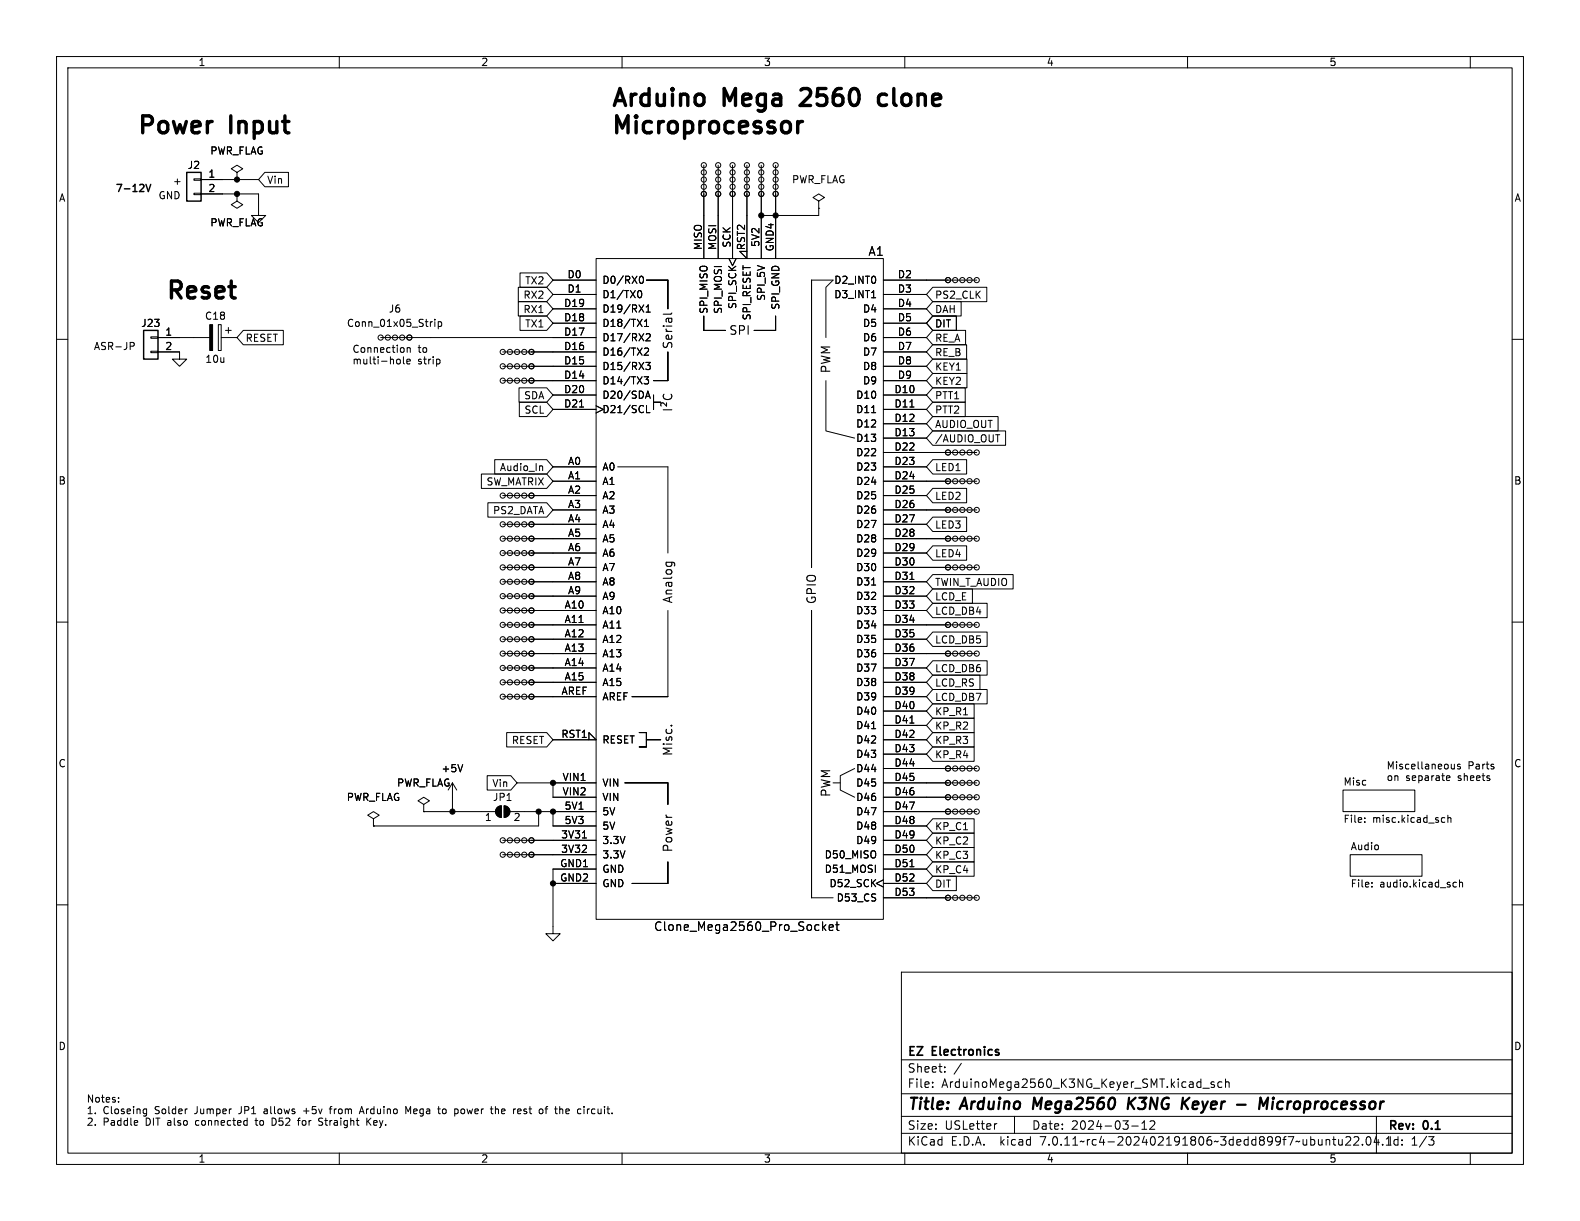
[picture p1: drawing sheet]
<svg xmlns="http://www.w3.org/2000/svg" width="279mm" height="216mm" viewBox="0 0 279 216" stroke-linecap="round" stroke-linejoin="round" font-family="sans-serif">
<g fill="none" stroke="#000" stroke-width=".18">
<path d="M10 10h259.4v195.9h-259.4zM12 12h255.4v191.9h-255.4zM60 10v2M110 10v2M160 10v2M210 10v2M260 10v2M34.3 34.2h1.3v.2h-1.3zM34.3 31.6h1.3v.3h-1.3zM35.6 34.3h10.1v3.8h1.3l-1.3 1.3-1.3-1.3h1.3M35.6 31.8h10.1M41.9 30.5l1-.7-1-.6-1 .6 1 .7v1.3"/>
<path d="M41.9 31.8h.1M41.9 34.3v1.3l-1 .6 1 .6 1-.6-1-.6M41.9 34.3h.1M46.8 30.5h4.2v2.5h-4.2l-1.1-1.2zM124.5 29.2v16.5M127 29.2v16.5M129.5 29.2v16.5M132.1 29.2v16.5l-1.3-1.2h1.3M134.6 29.2v16.5M137.2 29.2v16.5M144.8 35.6l1-.7-1-.6-1 .6 1 .7v1.2M144.8 36.8h.1"/>
<path d="M144.8 36.8v1.3h-10.2M10 60h2M26.7 59.6h1.2v.2h-1.2zM27.9 59.7h9.2M38.6 57.4h.5v4.6h-.5zM39.1 59.7h2.8M39.9 58.4h1M40.4 57.9v1M43 58.4h7.1v2.6h-7.1l-1.1-1.3zM67.3 59.7h38.1M76.4 56.9h.1M76.9 56.5v.1"/>
<path d="M76.9 56.9v.8M77.5 56.9h.4l.2 .2-.1 .6h-.5M77.5 56.9v1.3M91.7 53.3h5l1.1 1.3-1.1 1.3h-5zM91.7 50.8h5l1.1 1.3-1.1 1.2h-5zM92 55.9h4.7l1.1 1.3-1.1 1.2h-4.7zM92 48.3h4.7l1.1 1.2-1.1 1.3h-4.7zM97.8 49.5h7.6M97.8 52.1h7.6M97.8 57.2h7.6M97.8 54.6h7.6M105.4 45.7h50.8v116.9h-50.8z"/>
<path d="M112.9 51.4h.2a.68 .68 0 0 1 .4 .6 .68 .68 0 0 1-.4 .6h-.2M113.1 49.1l.3-.3a.68 .68 0 0 1 .4 .7 .68 .68 0 0 1-.4 .6l-.3-.2M114 57.7h.7M114 56.8l.3-.3v1.2M114.3 59.1l.5-.1 .2 .4-.8 .9h.8M114.3 55.2h.7M114.3 54.3l.3-.4v1.3M114.3 49.5h3.8zM118.1 49.5v5.1zM124.5 55.9v2.5zM124.5 58.4h3.8zM128.9 45.7l.6 1.3 .7-1.3"/>
<path d="M133.3 58.4h3.9zM137.2 55.9v2.5zM143.5 49.5h3.8l-1.3 1.3v8.9M143.5 49.5v50.8zM154.1 52.6h.8M156.2 49.5h16.5M156.2 52.1h7.6M156.2 59.7h7.6M156.2 57.2h7.6M156.2 54.6h7.6M164.9 58.4h5.9v2.6h-5.9l-1.1-1.3zM164.9 55.9h4.2v2.5h-4.2l-1.1-1.2z"/>
<path d="M164.9 50.8h9.6v2.5h-9.6l-1.1-1.2zM164.9 53.3h5.1v2.6h-5.1l-1.1-1.3zM267.4 60h2M23 60.5h.5l.2 .3-.1 .4h-.6M26.7 62.1h1.2v.3h-1.2zM27.9 62.2h3.8v1.3h1.3l-1.3 1.3-1.2-1.3h1.2M70.4 63.5l.3 .1 .1 .2-.1 .4-.3 .2M71.3 63.1v1.1l.2 .2M71.9 63.9l.7-.1-.1-.2-.4-.1-.2 .2 .1 .6h.5M72 61.5v.8M72 61.6l.2-.1h.3l.1 .8M77.8 63.6v.6"/>
<path d="M88.9 67.3h16.5M88.9 64.8h16.5M88.9 62.2h16.5M91.8 68.6h4.9l1.1 1.3-1.1 1.2h-4.9zM91.8 71.1h4.9l1.1 1.3-1.1 1.3h-4.9zM97.8 69.9h7.6M97.8 72.4h7.6M102.5 72h.7M105.4 71.8l1.3 .6-1.3 .6M113.9 66.6h.8l-.4 .5 .3 .1v.6l-.2 .1-.5-.1M114 61.7l.4-.2 .3 .4-.8 .9h.8M114.1 70.4l.5-1.2 .4 1.2"/>
<path d="M114.2 64.1h.8l-.4 .5 .3 .1v.5l-.1 .1-.6-.1M114.3 70.1h.6M114.3 71.7v1.3h.6M115.6 71.1h1.2zM115.6 69.9v2.5zM115.6 67.3h2.5zM118.1 62.2v5.1zM146 67.3v8.9l5.1 1.3M154.1 73h.8M156.2 69.9h7.6M156.2 72.4h7.6M156.2 74.9h7.6"/>
<path d="M156.2 77.5h7.6M156.2 67.3h7.6M156.2 64.8h7.6M156.2 62.2h7.6M160.9 72h.7M164.9 66h6.1v2.6h-6.1l-1.1-1.3zM164.9 76.2h12.9v2.5h-12.9l-1.1-1.2zM164.9 68.6h5.8v2.5h-5.8l-1.1-1.2zM164.9 71.1h5.8v2.6h-5.8l-1.1-1.3zM164.9 73.7h11.6v2.5h-11.6l-1.1-1.3zM164.9 61h6v2.5h-6l-1.1-1.3zM164.9 63.5h6.1v2.5h-6.1l-1.1-1.2z"/>
<path d="M176.1 76.9h.7M85.1 83.8h11.6l1.1 1.3-1.1 1.3h-11.6zM86.3 88.9h10.4l1.1 1.3-1.1 1.2h-10.4zM87.5 81.3h9.2l1.1 1.3-1.1 1.2h-9.2zM88.9 87.6h16.5M88.9 92.7h16.5M88.9 95.3h16.5M88.9 97.8h16.5M95.8 82.4l.2 .2v.6M97.8 82.6h7.6M97.8 85.1h7.6M97.8 90.2h7.6"/>
<path d="M109.2 82.6h8.9v15.2M156.2 82.6h7.6M156.2 85.1h16.5M156.2 87.6h7.6M156.2 90.2h16.5M156.2 92.7h7.6M156.2 95.3h16.5M156.2 97.8h7.6M156.2 80h16.5M164.9 96.5h6v2.6h-6l-1.1-1.3zM164.9 81.3h6v2.5h-6l-1.1-1.2zM164.9 86.4h6v2.5h-6l-1.1-1.3z"/>
<path d="M164.9 91.4h6v2.6h-6l-1.1-1.3zM10 110h2M88.9 108h16.5M88.9 110.5h16.5M88.9 113h16.5M88.9 115.6h16.5M88.9 118.1h16.5M88.9 100.3h16.5M88.9 102.9h16.5M88.9 105.4h16.5M118.1 108v15.2M143.5 108v50.8z"/>
<path d="M154.1 103.4h.8M156.2 108h7.6M156.2 110.5h16.5M156.2 113h7.6M156.2 115.6h16.5M156.2 118.1h7.6M156.2 100.3h16.5M156.2 102.9h7.6M156.2 105.4h7.6M160.9 102.5h.7M164.9 104.1h7.1v2.6h-7.1l-1.1-1.3zM164.9 101.6h14.3v2.5h-14.3l-1.1-1.2z"/>
<path d="M164.9 106.7h9.7v2.5h-9.7l-1.1-1.2zM164.9 111.8h9.7v2.5h-9.7l-1.1-1.3zM164.9 116.8h9.7v2.6h-9.7l-1.1-1.3zM164.9 119.4h8.4v2.5h-8.4l-1.1-1.2zM267.4 110h2M80.8 139.7l-.8-1.3v5.1M81.8 135.2l-.4 1.3M86.2 137.2h4.1l1.1 1.2-1.1 1.3h-4.1zM88.9 120.7h16.5M88.9 123.2h16.5M89.6 129.5h7.1l1.1 1.3-1.1 1.3h-7.1zM91.4 138.4h14"/>
<path d="M97.8 130.8h7.6l-1.3-1.3v1.3M97.8 138.4v2.6h7.6M110.5 138.4h7.6zM111.8 123.2h6.3zM113 132.1h1.3zM113 129.5h1.3zM114.3 130.8h2.5zM114.3 129.5v2.6zM118.1 138.4v3.8zM147.3 138.4h1.3M151.1 135.9l-2.5 1.3v2.5l2.5 1.3M154.1 128.8h.8"/>
<path d="M156.2 138.4h16.5M156.2 120.7h7.6M156.2 123.2h7.6M156.2 125.7h7.6M156.2 128.3h7.6M156.2 130.8h7.6M156.2 133.4h7.6M156.2 135.9h16.5M160.9 127.9h.7M164.9 129.5h7.4v2.6h-7.4l-1.1-1.3zM164.9 127h7.4v2.5h-7.4l-1.1-1.2zM164.9 124.5h7.4v2.5h-7.4l-1.1-1.3z"/>
<path d="M164.9 132.1h7.4v2.5h-7.4l-1.1-1.2zM164.9 121.9h9.7v2.6h-9.7l-1.1-1.3zM237.5 139.7h12.7v3.8h-12.7zM256 137.2h.3l.1 .3-.6 .1M256.3 138h-.3M257.2 135.1v.9M257.2 135.9l-.4 .1M258.2 135.2l-.3-.1-.2 .2 .1 .2 .4 .1v.3h-.5M10 160h2M66 144.8l1.1-.7-1.1-.6-1 .6 1 .7v1.3M66 146.1h.1M74.9 142.2l1-.6-1-.6-1 .6 1 .6v1.3"/>
<path d="M74.9 143.5h.1M74.9 143.5h12.7M88 142.8l.6-.3v2a1.02 1.02 0 0 1-.9-.6 1.02 1.02 0 0 1 .3-1.1zM88.9 148.6h16.5M88.9 151.1h16.5M89.2 142.5a1.02 1.02 0 0 1 1 1 1.02 1.02 0 0 1-1 1zM90.2 143.5h15.2M95.2 143.5v2.6h-29.2M97.8 143.5v2.6h7.6M97.8 156.2h7.6M103 148.2h.7M105.4 153.7h-7.6v11.4h1.3l-1.3 1.3-1.3-1.3h1.3"/>
<path d="M111.8 156.2h6.3zM118.1 152.4v3.8zM143.5 158.8h3.8M156.2 155.6l-1.3 .6 1.3 .6M156.2 158.8h16.5M156.2 148.6h7.6M156.2 151.1h7.6M156.2 143.5h16.5M156.2 146.1h7.6M156.2 141h16.5M156.2 153.7h7.6M156.2 156.2h7.6"/>
<path d="M160.9 153.3h.7M164.9 152.4h7.4v2.5h-7.4l-1.1-1.2zM164.9 149.9h7.4v2.5h-7.4l-1.1-1.3zM164.9 147.3h7.4v2.6h-7.4l-1.1-1.3zM164.9 144.8h7.4v2.5h-7.4l-1.1-1.2zM164.9 154.9h4.2v2.6h-4.2l-1.1-1.3zM238.8 151.1h12.7v3.8h-12.7zM241.3 145.3v.1M241.3 144.6v.2M242.6 156.7v.1M242.6 156.1v.1M255.1 144.6h.4"/>
<path d="M255.5 145.4h-.4M256 144.7l.2-.1h.3l.1 .8M256 144.1v1.3M257.1 156.8h.4M257.1 156.1h.4M258.1 156.1l.2-.1 .3 .1v.7M258.1 155.6v1.2M267.4 160h2M145.5 163v1.5M145.6 163.9l.4 .6M146 163.5l-.5 .6M146.6 164l.8-.1-.1-.3-.5-.1-.2 .2 .1 .8h.6"/>
<path d="M147.8 163.5h.6M148 163v1.3l.4 .2M159.4 171.9h108v32h-108zM21 194.8v.1M21 194.1v.1M24.2 198.1l.2 .3-.7 .2M24.3 198.9l-.1 .1M25.6 196.1h.3M25.9 196.1v1l-.1 .2M25.9 196.9h-.3M45.1 198.1h.5M45.3 197.7v1.2"/>
<path d="M46.8 196.1h-.1M46.8 196.4l-.1 .2 .1 .3M48.1 197.7v1.3l.5-.1M48.4 197.7l.2 .1M52.6 198.1h.5M53.1 197.7l-.3 .2v1.1M53.7 196.4h.9M56.5 198.3l.4 .1 .2 .3-.3 .3-.5-.1M56.6 197.7l-.1 .1M56.9 197.7l.2 .1M58.2 196.1h.5M58.7 195.7l-.3 .1v1.1"/>
<path d="M63.5 196.9l.5-1.2 .4 1.2M63.7 196.6h.6M64.9 197.7v1.3M65.1 198.3l.5 .7M65.6 197.7l-.7 .7M71.8 196.9v-1.2l.4 .9 .4-.9v1.2M78.7 196.1h-.3l-.2 .2 .1 .5 .4 .1M81.7 196.1l-.2 .2v.4l.2 .2M87.7 196.1h.4l.1 .8M91.7 196.1h.4v.3l-.6 .1M92.1 196.9h-.4M96.4 196.1h.5"/>
<path d="M96.9 195.7l-.3 .1M100.5 196.1h-.3l-.1 .2v.6h.4M100.7 196.4l-.6 .1M104.2 196.1l-.3 .2M159.4 197.4h108M159.4 193.4h108M159.4 187.4h108M164.9 192.1v.2M164.9 191.4v.1M167.1 189.4v.2M167.1 188.7v.1M170 188l-1.3 1.9"/>
<path d="M176.3 198.7l-.3 .1M179.4 197.4v3M200.1 199.1h1.2M201.9 199.7h.9M201.9 198.6l.5-.4v1.5M203.4 198.3l.5-.1 .2 .1 .1 .3-.9 1.1h.9M212.7 192.4h1.2M214.7 191.4l-.3-.1-.3 .2 .1 .2 .5 .2v.3h-.6M216.1 191.4l-.5-.1-.2 .3v.4l.1 .2h.6M216.7 191.4l.2-.1 .4 .1 .1 .9M216.7 190.8v1.5M243.4 197.4v6.5"/>
<path d="M60 203.9v2M110 203.9v2M159.4 200.4h108M160 203.9v2M210 203.9v2M235.6 201.5h.6M235.9 202.4l.3 .1M236.7 201.5l.1 .9 .3 .1 .3-.2M237.4 201.5v1M238 201.1l.6-.1 .2 .1 .1 .3-1 1.1h1M239.4 201.1l.6-.1 .2 .1 .1 .3-.9 1.1h.9M240.9 202.3v.2"/>
<path d="M241.7 201.1l.2-.1a.81 .81 0 0 1 .6 .6 .81 .81 0 0 1-.3 .8l-.1 .1a.81 .81 0 0 1-.4-1.4zM243.4 200.9l-.4 1.1h.9M243.7 201.5v1M244.5 202.3v.2M252.6 201h1l-.5 .6 .4 .1 .1 .5-.3 .3h-.4M260 203.9v2"/>
<circle cx="124.5" cy="34.3" r=".46"/>
<circle cx="124.5" cy="31.8" r=".46"/>
<circle cx="124.5" cy="29.2" r=".46"/>
<circle cx="124.5" cy="30.5" r=".46"/>
<circle cx="124.5" cy="33" r=".46"/>
<circle cx="127" cy="29.2" r=".46"/>
<circle cx="127" cy="31.8" r=".46"/>
<circle cx="127" cy="30.5" r=".46"/>
<circle cx="127" cy="34.3" r=".46"/>
<circle cx="127" cy="33" r=".46"/>
<circle cx="129.5" cy="30.5" r=".46"/>
<circle cx="129.5" cy="33" r=".46"/>
<circle cx="129.5" cy="29.2" r=".46"/>
<circle cx="129.5" cy="31.8" r=".46"/>
<circle cx="129.5" cy="34.3" r=".46"/>
<circle cx="132.1" cy="30.5" r=".46"/>
<circle cx="132.1" cy="34.3" r=".46"/>
<circle cx="132.1" cy="31.8" r=".46"/>
<circle cx="132.1" cy="33" r=".46"/>
<circle cx="132.1" cy="29.2" r=".46"/>
<circle cx="134.6" cy="30.5" r=".46"/>
<circle cx="134.6" cy="29.2" r=".46"/>
<circle cx="134.6" cy="33" r=".46"/>
<circle cx="134.6" cy="31.8" r=".46"/>
<circle cx="134.6" cy="34.3" r=".46"/>
<circle cx="137.2" cy="30.5" r=".46"/>
<circle cx="137.2" cy="34.3" r=".46"/>
<circle cx="137.2" cy="31.8" r=".46"/>
<circle cx="137.2" cy="33" r=".46"/>
<circle cx="137.2" cy="29.2" r=".46"/>
<circle cx="67.3" cy="59.7" r=".46"/>
<circle cx="68.6" cy="59.7" r=".46"/>
<circle cx="69.8" cy="59.7" r=".46"/>
<circle cx="71.1" cy="59.7" r=".46"/>
<circle cx="72.4" cy="59.7" r=".46"/>
<circle cx="167.6" cy="49.5" r=".46"/>
<circle cx="168.9" cy="49.5" r=".46"/>
<circle cx="170.2" cy="49.5" r=".46"/>
<circle cx="171.4" cy="49.5" r=".46"/>
<circle cx="172.7" cy="49.5" r=".46"/>
<circle cx="88.9" cy="67.3" r=".46"/>
<circle cx="88.9" cy="64.8" r=".46"/>
<circle cx="88.9" cy="62.2" r=".46"/>
<circle cx="90.2" cy="67.3" r=".46"/>
<circle cx="90.2" cy="62.2" r=".46"/>
<circle cx="90.2" cy="64.8" r=".46"/>
<circle cx="91.4" cy="62.2" r=".46"/>
<circle cx="91.4" cy="64.8" r=".46"/>
<circle cx="91.4" cy="67.3" r=".46"/>
<circle cx="92.7" cy="64.8" r=".46"/>
<circle cx="92.7" cy="62.2" r=".46"/>
<circle cx="92.7" cy="67.3" r=".46"/>
<circle cx="94" cy="67.3" r=".46"/>
<circle cx="94" cy="64.8" r=".46"/>
<circle cx="94" cy="62.2" r=".46"/>
<circle cx="88.9" cy="97.8" r=".46"/>
<circle cx="88.9" cy="95.3" r=".46"/>
<circle cx="88.9" cy="87.6" r=".46"/>
<circle cx="88.9" cy="92.7" r=".46"/>
<circle cx="90.2" cy="95.3" r=".46"/>
<circle cx="90.2" cy="97.8" r=".46"/>
<circle cx="90.2" cy="92.7" r=".46"/>
<circle cx="90.2" cy="87.6" r=".46"/>
<circle cx="91.4" cy="92.7" r=".46"/>
<circle cx="91.4" cy="97.8" r=".46"/>
<circle cx="91.4" cy="87.6" r=".46"/>
<circle cx="91.4" cy="95.3" r=".46"/>
<circle cx="92.7" cy="97.8" r=".46"/>
<circle cx="92.7" cy="95.3" r=".46"/>
<circle cx="92.7" cy="87.6" r=".46"/>
<circle cx="92.7" cy="92.7" r=".46"/>
<circle cx="94" cy="97.8" r=".46"/>
<circle cx="94" cy="95.3" r=".46"/>
<circle cx="94" cy="87.6" r=".46"/>
<circle cx="94" cy="92.7" r=".46"/>
<circle cx="167.6" cy="80" r=".46"/>
<circle cx="167.6" cy="95.3" r=".46"/>
<circle cx="167.6" cy="90.2" r=".46"/>
<circle cx="167.6" cy="85.1" r=".46"/>
<circle cx="168.9" cy="80" r=".46"/>
<circle cx="168.9" cy="90.2" r=".46"/>
<circle cx="168.9" cy="95.3" r=".46"/>
<circle cx="168.9" cy="85.1" r=".46"/>
<circle cx="170.2" cy="80" r=".46"/>
<circle cx="170.2" cy="85.1" r=".46"/>
<circle cx="170.2" cy="90.2" r=".46"/>
<circle cx="170.2" cy="95.3" r=".46"/>
<circle cx="171.4" cy="80" r=".46"/>
<circle cx="171.4" cy="90.2" r=".46"/>
<circle cx="171.4" cy="95.3" r=".46"/>
<circle cx="171.4" cy="85.1" r=".46"/>
<circle cx="172.7" cy="80" r=".46"/>
<circle cx="172.7" cy="90.2" r=".46"/>
<circle cx="172.7" cy="95.3" r=".46"/>
<circle cx="172.7" cy="85.1" r=".46"/>
<circle cx="88.9" cy="100.3" r=".46"/>
<circle cx="88.9" cy="105.4" r=".46"/>
<circle cx="88.9" cy="118.1" r=".46"/>
<circle cx="88.9" cy="108" r=".46"/>
<circle cx="88.9" cy="110.5" r=".46"/>
<circle cx="88.9" cy="102.9" r=".46"/>
<circle cx="88.9" cy="115.6" r=".46"/>
<circle cx="88.9" cy="113" r=".46"/>
<circle cx="90.2" cy="105.4" r=".46"/>
<circle cx="90.2" cy="118.1" r=".46"/>
<circle cx="90.2" cy="108" r=".46"/>
<circle cx="90.2" cy="100.3" r=".46"/>
<circle cx="90.2" cy="113" r=".46"/>
<circle cx="90.2" cy="115.6" r=".46"/>
<circle cx="90.2" cy="110.5" r=".46"/>
<circle cx="90.2" cy="102.9" r=".46"/>
<circle cx="91.4" cy="105.4" r=".46"/>
<circle cx="91.4" cy="108" r=".46"/>
<circle cx="91.4" cy="100.3" r=".46"/>
<circle cx="91.4" cy="118.1" r=".46"/>
<circle cx="91.4" cy="110.5" r=".46"/>
<circle cx="91.4" cy="113" r=".46"/>
<circle cx="91.4" cy="115.6" r=".46"/>
<circle cx="91.4" cy="102.9" r=".46"/>
<circle cx="92.7" cy="118.1" r=".46"/>
<circle cx="92.7" cy="105.4" r=".46"/>
<circle cx="92.7" cy="108" r=".46"/>
<circle cx="92.7" cy="100.3" r=".46"/>
<circle cx="92.7" cy="110.5" r=".46"/>
<circle cx="92.7" cy="102.9" r=".46"/>
<circle cx="92.7" cy="113" r=".46"/>
<circle cx="92.7" cy="115.6" r=".46"/>
<circle cx="94" cy="118.1" r=".46"/>
<circle cx="94" cy="105.4" r=".46"/>
<circle cx="94" cy="108" r=".46"/>
<circle cx="94" cy="113" r=".46"/>
<circle cx="94" cy="102.9" r=".46"/>
<circle cx="94" cy="100.3" r=".46"/>
<circle cx="94" cy="110.5" r=".46"/>
<circle cx="94" cy="115.6" r=".46"/>
<circle cx="167.6" cy="115.6" r=".46"/>
<circle cx="167.6" cy="110.5" r=".46"/>
<circle cx="167.6" cy="100.3" r=".46"/>
<circle cx="168.9" cy="110.5" r=".46"/>
<circle cx="168.9" cy="115.6" r=".46"/>
<circle cx="168.9" cy="100.3" r=".46"/>
<circle cx="170.2" cy="115.6" r=".46"/>
<circle cx="170.2" cy="110.5" r=".46"/>
<circle cx="170.2" cy="100.3" r=".46"/>
<circle cx="171.4" cy="110.5" r=".46"/>
<circle cx="171.4" cy="100.3" r=".46"/>
<circle cx="171.4" cy="115.6" r=".46"/>
<circle cx="172.7" cy="115.6" r=".46"/>
<circle cx="172.7" cy="110.5" r=".46"/>
<circle cx="172.7" cy="100.3" r=".46"/>
<circle cx="88.9" cy="120.7" r=".46"/>
<circle cx="88.9" cy="123.2" r=".46"/>
<circle cx="90.2" cy="123.2" r=".46"/>
<circle cx="90.2" cy="120.7" r=".46"/>
<circle cx="91.4" cy="120.7" r=".46"/>
<circle cx="91.4" cy="123.2" r=".46"/>
<circle cx="92.7" cy="123.2" r=".46"/>
<circle cx="92.7" cy="120.7" r=".46"/>
<circle cx="94" cy="123.2" r=".46"/>
<circle cx="94" cy="120.7" r=".46"/>
<circle cx="167.6" cy="138.4" r=".46"/>
<circle cx="167.6" cy="135.9" r=".46"/>
<circle cx="168.9" cy="135.9" r=".46"/>
<circle cx="168.9" cy="138.4" r=".46"/>
<circle cx="170.2" cy="138.4" r=".46"/>
<circle cx="170.2" cy="135.9" r=".46"/>
<circle cx="171.4" cy="135.9" r=".46"/>
<circle cx="171.4" cy="138.4" r=".46"/>
<circle cx="172.7" cy="135.9" r=".46"/>
<circle cx="172.7" cy="138.4" r=".46"/>
<circle cx="88.9" cy="151.1" r=".46"/>
<circle cx="88.9" cy="148.6" r=".46"/>
<circle cx="90.2" cy="151.1" r=".46"/>
<circle cx="90.2" cy="148.6" r=".46"/>
<circle cx="91.4" cy="151.1" r=".46"/>
<circle cx="91.4" cy="148.6" r=".46"/>
<circle cx="92.7" cy="151.1" r=".46"/>
<circle cx="92.7" cy="148.6" r=".46"/>
<circle cx="94" cy="148.6" r=".46"/>
<circle cx="94" cy="151.1" r=".46"/>
<circle cx="167.6" cy="143.5" r=".46"/>
<circle cx="167.6" cy="141" r=".46"/>
<circle cx="167.6" cy="158.8" r=".46"/>
<circle cx="168.9" cy="158.8" r=".46"/>
<circle cx="168.9" cy="143.5" r=".46"/>
<circle cx="168.9" cy="141" r=".46"/>
<circle cx="170.2" cy="158.8" r=".46"/>
<circle cx="170.2" cy="141" r=".46"/>
<circle cx="170.2" cy="143.5" r=".46"/>
<circle cx="171.4" cy="141" r=".46"/>
<circle cx="171.4" cy="143.5" r=".46"/>
<circle cx="171.4" cy="158.8" r=".46"/>
<circle cx="172.7" cy="141" r=".46"/>
<circle cx="172.7" cy="158.8" r=".46"/>
<circle cx="172.7" cy="143.5" r=".46"/>
</g>
<path d="M182.9 194.1l-.2 2M199.7 194.1l-.3 2M199.8 195l.8 1.1M200.8 194.1l-1.3 1.1M209.4 195l.7 1.1M210.3 194.1l-1.3 1.1M222.7 196.1l.2-2 .5 1.4 .8-1.4-.2 2M225.1 194.8l-.2 1.3M225.2 194.1v.2M225.2 194.1l-.1 .1 .1 .1M225.2 194.1l.1 .1-.1 .1M226 195l-.2 .7 .2 .3" fill="none" stroke="#000" stroke-width=".4"/>
<path d="M118.8 55.3l-.2 .3h-1.3M117.3 72.5h1.5M117.4 69.7a.61 .61 0 0 0 0 .8 .61 .61 0 0 0 .8 .1 .57 .57 0 0 0 .5-.2 .57 .57 0 0 0 0-.7M117.9 71.2v.6l-.5-.5a.31 .31 0 0 0-.6 .1l.1 .4M117.8 99.4h1.2l.3 .3M117.9 99.4l-.1 .5M118.7 99.4l.1 .5M118.7 128.3h.1" fill="none" stroke="#000" stroke-width=".19"/>
<g fill="#000" stroke="#000" stroke-width=".18">
<path d="M37.1 57.4h.5v4.6h-.5zM88 142.8l.6-.3v2a1.02 1.02 0 0 1-.9-.6 1.02 1.02 0 0 1 .3-1.1zM89.2 142.5a1.02 1.02 0 0 1 1 1 1.02 1.02 0 0 1-1 1z"/>
<circle cx="41.9" cy="31.8" r=".46"/>
<circle cx="41.9" cy="34.3" r=".46"/>
<circle cx="134.6" cy="38.1" r=".46"/>
<circle cx="137.2" cy="38.1" r=".46"/>
<circle cx="97.8" cy="138.4" r=".46"/>
<circle cx="80" cy="143.5" r=".46"/>
<circle cx="95.2" cy="143.5" r=".46"/>
<circle cx="97.8" cy="143.5" r=".46"/>
<circle cx="97.8" cy="156.2" r=".46"/>
</g>
<path d="M25.8 32.6l.4 1.3 .5-1.3M33 30.5h2.6v5.1h-2.6zM25.4 58.4h2.5v5.1h-2.5z" fill="none" stroke="#000" stroke-width=".25"/>
<path d="M141.8 15.8l-.2 .1M143.2 16.9l-1.7 1.8h1.8M156.8 16.8l-.3-.1h-.6l-.4 .2-.2 .3v.9l.3 .4 .3 .2h.6l.3-.2M141.1 21.5v2M141.9 21.5a.77 .77 0 0 0-.8 .6" fill="none" stroke="#000" stroke-width=".6"/>
<g font-size="4.2">
<text x="24.1" y="23.9">Power</text>
<text x="40.9" y="23.9">Input</text>
<text x="107.9" y="19">Arduino</text>
<text x="107.9" y="23.9">Microprocessor</text>
<text x="128.2" y="19">Mega</text>
<text x="143.1" y="19">2560</text>
<text x="158" y="19">clone</text>
<text x="29.2" y="53.1">Reset</text>
</g>
<g font-size="2.8">
<text x="160.4" y="196.8">Title:</text>
<text x="170.1" y="196.8">Arduino</text>
<text x="183.5" y="196.8">Mega2560</text>
<text x="201.1" y="196.8">K3NG</text>
<text x="211.4" y="196.8">Keyer</text>
<text x="226.7" y="196.8">Microprocessor</text>
</g>
<g font-size="2.1">
<text x="153.5" y="45.4">A1</text>
<text x="128.8" y="59.5">SPI</text>
<text x="119.2" y="61.9" transform="rotate(-90 119.2 61.9)">Serial</text>
<text x="147.1" y="66.1" transform="rotate(-90 147.1 66.1)">PWM</text>
<text x="119.2" y="106.8" transform="rotate(-90 119.2 106.8)">Analog</text>
<text x="144.6" y="107" transform="rotate(-90 144.6 107)">GPIO</text>
<text x="119.2" y="133.8" transform="rotate(-90 119.2 133.8)">Misc.</text>
<text x="147.1" y="141.1" transform="rotate(-90 147.1 141.1)">PWM</text>
<text x="119.2" y="150.8" transform="rotate(-90 119.2 150.8)">Power</text>
<text x="115.6" y="164.8">Clone_Mega2560_Pro_Socket</text>
<text x="160.4" y="189.9">Sheet:</text>
<text x="160.4" y="187.1">EZ</text>
<text x="164.9" y="187.1">Electronics</text>
<text x="160.4" y="192.6">File:</text>
<text x="166.5" y="192.6">ArduinoMega2560_K3NG_Keyer_SMT.kicad_sch</text>
<text x="160.4" y="202.8">KiCad</text>
<text x="160.4" y="200">Size:</text>
<text x="167.1" y="200">USLetter</text>
<text x="168.1" y="202.8">E.D.A.</text>
<text x="177" y="202.8">kicad</text>
<text x="182.4" y="200">Date:</text>
<text x="184.2" y="202.8">7.0.11~rc4-202402191806~3dedd899f7~ubuntu22.04.1</text>
<text x="189.4" y="200">2024-03-12</text>
<text x="245.4" y="200.2">Rev:</text>
<text x="245.4" y="202.8">Id:</text>
<text x="249.5" y="202.8">1/3</text>
<text x="251.8" y="200.2">0.1</text>
</g>
<g font-size="1.8">
<text x="35" y="11.9">1</text>
<text x="85" y="11.9">2</text>
<text x="135" y="11.9">3</text>
<text x="185" y="11.9">4</text>
<text x="235" y="11.9">5</text>
<text x="37.1" y="27.5">PWR_FLAG</text>
<text x="10.3" y="35.9">A</text>
<text x="20.3" y="34">7-12V</text>
<text x="27.9" y="35.3">GND</text>
<text x="30.5" y="32.8">+</text>
<text x="33.1" y="30.1">J2</text>
<text x="36.8" y="31.5">1</text>
<text x="36.8" y="34">2</text>
<text x="47.1" y="32.7">Vin</text>
<text x="140" y="32.6">PWR_FLAG</text>
<text x="267.7" y="35.9">A</text>
<text x="37.1" y="40.2">PWR_FLAG</text>
<text x="124.2" y="44.3" transform="rotate(-90 124.2 44.3)">MISO</text>
<text x="126.7" y="44.3" transform="rotate(-90 126.7 44.3)">MOSI</text>
<text x="129.3" y="43.9" transform="rotate(-90 129.3 43.9)">SCK</text>
<text x="131.8" y="44.3" transform="rotate(-90 131.8 44.3)">RST2</text>
<text x="134.4" y="43.8" transform="rotate(-90 134.4 43.8)">5V2</text>
<text x="136.9" y="44.6" transform="rotate(-90 136.9 44.6)">GND4</text>
<text x="92.5" y="53">RX2</text>
<text x="92.8" y="50.5">TX2</text>
<text x="100.3" y="49.3">D0</text>
<text x="100.3" y="51.8">D1</text>
<text x="106.4" y="50.4">D0/RX0</text>
<text x="106.4" y="52.9">D1/TX0</text>
<text x="135.5" y="53.3" transform="rotate(-90 135.5 53.3)">SPI_5V</text>
<text x="147.4" y="50.4">D2_INT0</text>
<text x="147.4" y="52.9">D3_INT1</text>
<text x="158.7" y="49.3">D2</text>
<text x="158.7" y="51.8">D3</text>
<text x="165.3" y="53">PS2_CLK</text>
<text x="24.9" y="58">J23</text>
<text x="29.1" y="59.4">1</text>
<text x="36.2" y="56.7">C18</text>
<text x="61.3" y="58">Conn_01x05_Strip</text>
<text x="68.7" y="55.5">J6</text>
<text x="92.5" y="55.6">RX1</text>
<text x="92.8" y="58.1">TX1</text>
<text x="99.7" y="59.4">D17</text>
<text x="99.7" y="56.9">D18</text>
<text x="99.7" y="54.4">D19</text>
<text x="106.4" y="58">D18/TX1</text>
<text x="106.4" y="55.5">D19/RX1</text>
<text x="125.3" y="55.6" transform="rotate(-90 125.3 55.6)">SPI_MISO</text>
<text x="127.9" y="55.6" transform="rotate(-90 127.9 55.6)">SPI_MOSI</text>
<text x="130.4" y="54.7" transform="rotate(-90 130.4 54.7)">SPI_SCK</text>
<text x="132.9" y="56.7" transform="rotate(-90 132.9 56.7)">SPI_RESET</text>
<text x="138" y="54.9" transform="rotate(-90 138 54.9)">SPI_GND</text>
<text x="152.5" y="55.5">D4</text>
<text x="152.5" y="58">D5</text>
<text x="158.7" y="54.4">D4</text>
<text x="158.7" y="56.9">D5</text>
<text x="158.7" y="59.4">D6</text>
<text x="165.3" y="58.1">DIT</text>
<text x="165.3" y="55.6">DAH</text>
<text x="16.5" y="62">ASR-JP</text>
<text x="29.1" y="62">2</text>
<text x="36.2" y="64.4">10u</text>
<text x="43.3" y="60.6">RESET</text>
<text x="62.2" y="62.5">Connection</text>
<text x="62.2" y="64.5">multi-hole</text>
<text x="73.9" y="64.5">strip</text>
<text x="73.9" y="62.5">to</text>
<text x="99.7" y="64.5">D15</text>
<text x="99.7" y="62">D16</text>
<text x="106.4" y="65.6">D15/RX3</text>
<text x="106.4" y="63.1">D16/TX2</text>
<text x="106.4" y="60.6">D17/RX2</text>
<text x="152.5" y="60.6">D6</text>
<text x="152.5" y="63.1">D7</text>
<text x="152.5" y="65.6">D8</text>
<text x="158.7" y="62">D7</text>
<text x="158.7" y="64.5">D8</text>
<text x="165.3" y="63.2">RE_B</text>
<text x="165.3" y="60.6">RE_A</text>
<text x="165.3" y="65.7">KEY1</text>
<text x="92.6" y="70.8">SDA</text>
<text x="99.7" y="67.1">D14</text>
<text x="99.7" y="69.6">D20</text>
<text x="106.4" y="68.2">D14/TX3</text>
<text x="106.4" y="70.7">D20/SDA</text>
<text x="151.3" y="70.7">D10</text>
<text x="152.5" y="68.2">D9</text>
<text x="158.1" y="69.6">D10</text>
<text x="158.7" y="67.1">D9</text>
<text x="165.3" y="68.3">KEY2</text>
<text x="165.3" y="70.8">PTT1</text>
<text x="92.7" y="73.3">SCL</text>
<text x="99.7" y="72.1">D21</text>
<text x="106.4" y="73.3">D21/SCL</text>
<text x="151.3" y="73.3">D11</text>
<text x="151.3" y="75.8">D12</text>
<text x="158.1" y="72.1">D11</text>
<text x="158.1" y="74.7">D12</text>
<text x="158.1" y="77.2">D13</text>
<text x="165.3" y="73.3">PTT2</text>
<text x="165.3" y="75.9">AUDIO_OUT</text>
<text x="88.3" y="83.5">Audio_In</text>
<text x="100.3" y="82.3">A0</text>
<text x="106.4" y="83.4">A0</text>
<text x="151.3" y="78.3">D13</text>
<text x="151.3" y="80.9">D22</text>
<text x="151.3" y="83.4">D23</text>
<text x="158.1" y="79.8">D22</text>
<text x="158.1" y="82.3">D23</text>
<text x="165.3" y="83.5">LED1</text>
<text x="165.3" y="78.4">/AUDIO_OUT</text>
<text x="10.3" y="85.9">B</text>
<text x="85.9" y="86">SW_MATRIX</text>
<text x="100.3" y="84.8">A1</text>
<text x="100.3" y="87.4">A2</text>
<text x="100.3" y="89.9">A3</text>
<text x="106.4" y="86">A1</text>
<text x="106.4" y="88.5">A2</text>
<text x="151.3" y="86">D24</text>
<text x="151.3" y="88.5">D25</text>
<text x="158.1" y="84.8">D24</text>
<text x="158.1" y="87.4">D25</text>
<text x="158.1" y="89.9">D26</text>
<text x="165.3" y="88.6">LED2</text>
<text x="267.7" y="85.9">B</text>
<text x="87.1" y="91.1">PS2_DATA</text>
<text x="100.3" y="92.5">A4</text>
<text x="100.3" y="95">A5</text>
<text x="106.4" y="91">A3</text>
<text x="106.4" y="93.6">A4</text>
<text x="151.3" y="91">D26</text>
<text x="151.3" y="93.6">D27</text>
<text x="158.1" y="92.5">D27</text>
<text x="158.1" y="95">D28</text>
<text x="165.3" y="93.7">LED3</text>
<text x="100.3" y="97.5">A6</text>
<text x="100.3" y="100.1">A7</text>
<text x="106.4" y="96.1">A5</text>
<text x="106.4" y="98.7">A6</text>
<text x="106.4" y="101.2">A7</text>
<text x="151.3" y="96.1">D28</text>
<text x="151.3" y="98.7">D29</text>
<text x="151.3" y="101.2">D30</text>
<text x="158.1" y="97.5">D29</text>
<text x="158.1" y="100.1">D30</text>
<text x="165.3" y="98.7">LED4</text>
<text x="99.7" y="107.7">A10</text>
<text x="100.3" y="102.6">A8</text>
<text x="100.3" y="105.2">A9</text>
<text x="106.4" y="103.7">A8</text>
<text x="106.4" y="106.3">A9</text>
<text x="151.3" y="103.7">D31</text>
<text x="151.3" y="106.3">D32</text>
<text x="158.1" y="102.6">D31</text>
<text x="158.1" y="105.2">D32</text>
<text x="158.1" y="107.7">D33</text>
<text x="165.3" y="106.4">LCD_E</text>
<text x="165.3" y="103.8">TWIN_T_AUDIO</text>
<text x="99.7" y="110.2">A11</text>
<text x="99.7" y="112.8">A12</text>
<text x="106.4" y="108.8">A10</text>
<text x="106.4" y="111.4">A11</text>
<text x="106.4" y="113.9">A12</text>
<text x="151.3" y="108.8">D33</text>
<text x="151.3" y="111.4">D34</text>
<text x="151.3" y="113.9">D35</text>
<text x="158.1" y="110.2">D34</text>
<text x="158.1" y="112.8">D35</text>
<text x="165.3" y="108.9">LCD_DB4</text>
<text x="165.3" y="114">LCD_DB5</text>
<text x="99.7" y="115.3">A13</text>
<text x="99.7" y="117.9">A14</text>
<text x="106.4" y="116.4">A13</text>
<text x="106.4" y="119">A14</text>
<text x="151.3" y="116.4">D36</text>
<text x="151.3" y="119">D37</text>
<text x="158.1" y="115.3">D36</text>
<text x="158.1" y="117.9">D37</text>
<text x="165.3" y="119.1">LCD_DB6</text>
<text x="99.2" y="122.9">AREF</text>
<text x="99.7" y="120.4">A15</text>
<text x="106.4" y="121.5">A15</text>
<text x="106.4" y="124.1">AREF</text>
<text x="151.3" y="121.5">D38</text>
<text x="151.3" y="124.1">D39</text>
<text x="158.1" y="120.4">D38</text>
<text x="158.1" y="122.9">D39</text>
<text x="158.1" y="125.5">D40</text>
<text x="165.3" y="121.6">LCD_RS</text>
<text x="165.3" y="124.1">LCD_DB7</text>
<text x="90.4" y="131.8">RESET</text>
<text x="99.2" y="130.6">RST1</text>
<text x="106.4" y="131.7">RESET</text>
<text x="151.3" y="126.6">D40</text>
<text x="151.3" y="129.1">D41</text>
<text x="151.3" y="131.7">D42</text>
<text x="158.1" y="128">D41</text>
<text x="158.1" y="130.6">D42</text>
<text x="165.3" y="131.8">KP_R3</text>
<text x="165.3" y="129.2">KP_R2</text>
<text x="165.3" y="126.7">KP_R1</text>
<text x="10.3" y="135.9">C</text>
<text x="78" y="136.8">+5V</text>
<text x="151.3" y="134.2">D43</text>
<text x="151.3" y="136.8">D44</text>
<text x="158.1" y="133.1">D43</text>
<text x="158.1" y="135.6">D44</text>
<text x="165.3" y="134.3">KP_R4</text>
<text x="245.1" y="136.1">Miscellaneous</text>
<text x="259.6" y="136.1">Parts</text>
<text x="267.7" y="135.9">C</text>
<text x="61.2" y="141.8">PWR_FLAG</text>
<text x="70.1" y="139.3">PWR_FLAG</text>
<text x="87" y="139.4">Vin</text>
<text x="87.1" y="141.8">JP1</text>
<text x="99.4" y="138.2">VIN1</text>
<text x="99.4" y="140.7">VIN2</text>
<text x="99.7" y="143.3">5V1</text>
<text x="106.4" y="139.3">VIN</text>
<text x="106.4" y="141.8">VIN</text>
<text x="151.3" y="139.3">D45</text>
<text x="151.3" y="141.8">D46</text>
<text x="158.1" y="138.2">D45</text>
<text x="158.1" y="140.7">D46</text>
<text x="158.1" y="143.3">D47</text>
<text x="237.5" y="139">Misc</text>
<text x="245.1" y="138.2">on</text>
<text x="248.6" y="138.2">separate</text>
<text x="257.9" y="138.2">sheets</text>
<text x="85.7" y="145.5">1</text>
<text x="90.7" y="145.5">2</text>
<text x="99.1" y="148.3">3V31</text>
<text x="99.7" y="145.8">5V3</text>
<text x="106.4" y="149.5">3.3V</text>
<text x="106.4" y="144.4">5V</text>
<text x="106.4" y="146.9">5V</text>
<text x="151.3" y="144.4">D47</text>
<text x="151.3" y="146.9">D48</text>
<text x="151.3" y="149.5">D49</text>
<text x="158.1" y="145.8">D48</text>
<text x="158.1" y="148.3">D49</text>
<text x="165.3" y="149.5">KP_C2</text>
<text x="165.3" y="147">KP_C1</text>
<text x="237.5" y="145.8">File:</text>
<text x="242.7" y="145.8">misc.kicad_sch</text>
<text x="99" y="153.4">GND1</text>
<text x="99" y="156">GND2</text>
<text x="99.1" y="150.9">3V32</text>
<text x="106.4" y="152">3.3V</text>
<text x="106.4" y="154.5">GND</text>
<text x="145.7" y="152">D50_MISO</text>
<text x="145.7" y="154.5">D51_MOSI</text>
<text x="158.1" y="150.9">D50</text>
<text x="158.1" y="153.4">D51</text>
<text x="158.1" y="156">D52</text>
<text x="165.3" y="154.6">KP_C4</text>
<text x="165.3" y="152.1">KP_C3</text>
<text x="238.8" y="150.4">Audio</text>
<text x="106.4" y="157.1">GND</text>
<text x="146.6" y="157.1">D52_SCK</text>
<text x="147.9" y="159.6">D53_CS</text>
<text x="158.1" y="158.5">D53</text>
<text x="165.3" y="157.2">DIT</text>
<text x="238.8" y="157.3">File:</text>
<text x="244" y="157.3">audio.kicad_sch</text>
<text x="10.3" y="185.9">D</text>
<text x="267.7" y="185.9">D</text>
<text x="15.2" y="195.1">Notes:</text>
<text x="15.2" y="197.1">1.</text>
<text x="18.2" y="197.1">Closeing</text>
<text x="27.5" y="197.1">Solder</text>
<text x="34.7" y="197.1">Jumper</text>
<text x="42.7" y="197.1">JP1</text>
<text x="47.3" y="197.1">allows</text>
<text x="54.5" y="197.1">+5v</text>
<text x="59.4" y="197.1">from</text>
<text x="64.9" y="197.1">Arduino</text>
<text x="73.2" y="197.1">Mega</text>
<text x="79.2" y="197.1">to</text>
<text x="82.2" y="197.1">power</text>
<text x="88.9" y="197.1">the</text>
<text x="93.1" y="197.1">rest</text>
<text x="97.9" y="197.1">of</text>
<text x="100.9" y="197.1">the</text>
<text x="105" y="197.1">circuit.</text>
<text x="15.2" y="199.1">2.</text>
<text x="18.2" y="199.1">Paddle</text>
<text x="25.9" y="199.1">DIT also</text>
<text x="35" y="199.1">connected</text>
<text x="45.9" y="199.1">to</text>
<text x="48.9" y="199.1">D52</text>
<text x="53.8" y="199.1">for</text>
<text x="57.6" y="199.1">Straight</text>
<text x="66.3" y="199.1">Key.</text>
<text x="35" y="205.8">1</text>
<text x="85" y="205.8">2</text>
<text x="135" y="205.8">3</text>
<text x="185" y="205.8">4</text>
<text x="235" y="205.8">5</text>
</g>
</svg>
